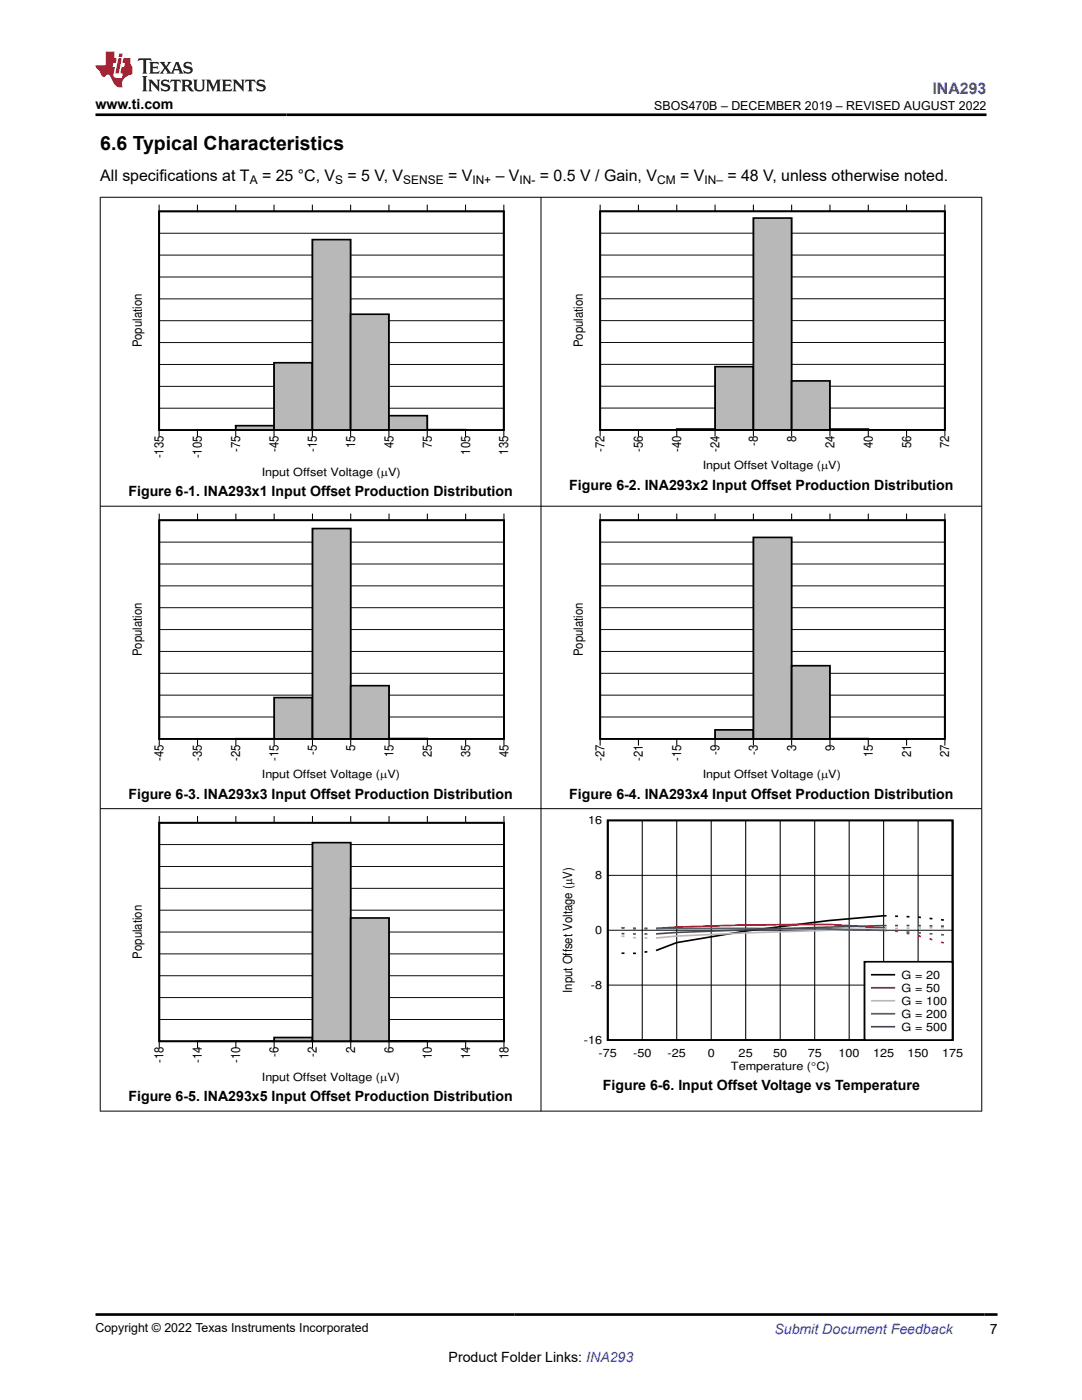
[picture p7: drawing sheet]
<svg xmlns="http://www.w3.org/2000/svg" width="216mm" height="279mm" viewBox="0 0 216 279" stroke-linecap="round" stroke-linejoin="round" font-family="sans-serif">
<path d="M31.8 42.2h68.7v43.6h-68.7zM39.4 85.8h7.6z" fill="none" stroke="#000" stroke-width=".35"/>
<g fill="none" stroke="#000" stroke-width=".2">
<path d="M31.8 40.8v1.4h68.7M31.8 59.6h68.7M31.8 55.3h68.7M31.8 50.9h68.7M31.8 46.5h68.7M39.4 40.8v1.4M47 40.8v1.4M54.7 40.8v1.4M62.3 40.8v1.4M70 40.8v1.4M77.6 40.8v1.4M85.3 40.8v1.4"/>
<path d="M92.9 40.8v1.4M100.5 40.8v1.4M31.8 77.1h68.7M31.8 72.7h68.7M31.8 68.4h68.7M31.8 64h68.7M31.8 81.5h68.7M39.4 85.8v1.4M47 85.8v1.4M54.7 85.8v1.4M62.3 85.8v1.4M70 85.8v1.4"/>
<path d="M77.6 85.8v1.4M85.3 85.8v1.4M92.9 85.8v1.4M100.5 85.8v1.4M100.5 85.8h-68.7v1.4"/>
</g>
<path d="M39.4 85.8h7.6" fill="none" stroke="#b8b8b8" stroke-width=".2"/>
<path d="M47 85h7.7v.8h-7.7z" fill-rule="evenodd" fill="#b8b8b8"/>
<path d="M47 85h7.7v.8h-7.7z" fill="none" stroke="#000" stroke-width=".35"/>
<path d="M54.7 72.4h7.6v13.4h-7.6z" fill-rule="evenodd" fill="#b8b8b8"/>
<path d="M54.7 72.4h7.6v13.4h-7.6z" fill="none" stroke="#000" stroke-width=".35"/>
<path d="M62.3 47.8h7.7v38h-7.7z" fill-rule="evenodd" fill="#b8b8b8"/>
<path d="M62.3 47.8h7.7v38h-7.7z" fill="none" stroke="#000" stroke-width=".35"/>
<path d="M70 62.7h7.6v23.1h-7.6z" fill-rule="evenodd" fill="#b8b8b8"/>
<path d="M70 62.7h7.6v23.1h-7.6z" fill="none" stroke="#000" stroke-width=".35"/>
<path d="M77.6 83h7.7v2.8h-7.7z" fill-rule="evenodd" fill="#b8b8b8"/>
<path d="M31.8 42.2h68.7v43.6h-68.7zM119.8 42.2h68.7v43.6h-68.7zM77.6 83h7.7v2.8h-7.7zM85.3 85.7l7.6 .1zM135 85.6h7.7v.2h-7.7z" fill="none" stroke="#000" stroke-width=".35"/>
<path d="M85.3 85.8h7.6M135 85.7h7.7" fill="none" stroke="#b8b8b8" stroke-width=".2"/>
<g fill="none" stroke="#000" stroke-width=".2">
<path d="M119.8 40.8v1.4h68.7v-1.4M119.8 59.6h68.7M119.8 55.3h68.7M119.8 50.9h68.7M119.8 46.5h68.7M127.4 40.8v1.4M135 40.8v1.4M142.7 40.8v1.4M150.3 40.8v1.4M158 40.8v1.4M165.6 40.8v1.4M173.3 40.8v1.4"/>
<path d="M180.9 40.8v1.4M119.8 77.1h68.7M119.8 72.7h68.7M119.8 68.3h68.7M119.8 64h68.7M119.8 87.1v-1.3h68.7v1.3M119.8 81.4h68.7M127.4 85.8v1.3M135 85.8v1.3M142.7 85.8v1.3M150.3 85.8v1.3M158 85.8v1.3"/>
<path d="M165.6 85.8v1.3M173.3 85.8v1.3M180.9 85.8v1.3"/>
</g>
<path d="M142.7 73.2h7.6v12.6h-7.6z" fill-rule="evenodd" fill="#b8b8b8"/>
<path d="M142.7 73.2h7.6v12.6h-7.6z" fill="none" stroke="#000" stroke-width=".35"/>
<path d="M150.3 43.5h7.7v42.3h-7.7z" fill-rule="evenodd" fill="#b8b8b8"/>
<path d="M150.3 43.5h7.7v42.3h-7.7z" fill="none" stroke="#000" stroke-width=".35"/>
<path d="M158 76h7.6v9.8h-7.6z" fill-rule="evenodd" fill="#b8b8b8"/>
<path d="M119.8 42.2h68.7v43.6h-68.7zM158 76h7.6v9.8h-7.6zM165.6 85.6h7.7v.2h-7.7zM31.8 103.8h68.8v43.7h-68.8zM47.1 147.4l7.6 .1z" fill="none" stroke="#000" stroke-width=".35"/>
<path d="M165.6 85.7h7.7M47.1 147.4h7.6" fill="none" stroke="#b8b8b8" stroke-width=".2"/>
<g fill="none" stroke="#000" stroke-width=".2">
<path d="M31.8 102.5v1.3h68.8v-1.3M31.8 116.9h68.8M31.8 112.6h68.8M31.8 108.2h68.8M39.4 102.5v1.3M47.1 102.5v1.3M54.7 102.5v1.3M62.4 102.5v1.3M70 102.5v1.3M77.6 102.5v1.3M85.3 102.5v1.3M92.9 102.5v1.3"/>
<path d="M31.8 138.7h68.8M31.8 134.4h68.8M31.8 130h68.8M31.8 125.6h68.8M31.8 121.3h68.8M31.8 148.8v-1.3h68.8v1.3M31.8 143.1h68.8M39.4 147.5v1.3M47.1 147.5v1.3M54.7 147.5v1.3M62.4 147.5v1.3M70 147.5v1.3"/>
<path d="M77.6 147.5v1.3M85.3 147.5v1.3M92.9 147.5v1.3"/>
</g>
<path d="M54.7 139.2h7.7v8.3h-7.7z" fill-rule="evenodd" fill="#b8b8b8"/>
<path d="M54.7 139.2h7.7v8.3h-7.7z" fill="none" stroke="#000" stroke-width=".35"/>
<path d="M62.4 105.5h7.6v42h-7.6z" fill-rule="evenodd" fill="#b8b8b8"/>
<path d="M62.4 105.5h7.6v42h-7.6z" fill="none" stroke="#000" stroke-width=".35"/>
<path d="M70 136.8h7.6v10.7h-7.6z" fill-rule="evenodd" fill="#b8b8b8"/>
<path d="M31.8 103.8h68.8v43.7h-68.8zM119.8 103.8h68.7v43.7h-68.7zM70 136.8h7.6v10.7h-7.6zM77.6 147.4l7.7 .1z" fill="none" stroke="#000" stroke-width=".35"/>
<path d="M77.6 147.4h7.7" fill="none" stroke="#b8b8b8" stroke-width=".2"/>
<g fill="none" stroke="#000" stroke-width=".2">
<path d="M119.8 102.5v1.3h68.7v-1.3M119.8 116.9h68.7M119.8 112.6h68.7M119.8 108.2h68.7M127.4 102.5v1.3M135 102.5v1.3M142.7 102.5v1.3M150.3 102.5v1.3M158 102.5v1.3M165.6 102.5v1.3M173.3 102.5v1.3M180.9 102.5v1.3"/>
<path d="M119.8 138.7h68.7M119.8 134.4h68.7M119.8 130h68.7M119.8 125.6h68.7M119.8 121.3h68.7M119.8 148.8v-1.3h68.7v1.3M119.8 143.1h68.7M127.4 147.5v1.3M135 147.5v1.3M142.7 147.5v1.3M150.3 147.5v1.3M158 147.5v1.3"/>
<path d="M165.6 147.5v1.3M173.3 147.5v1.3M180.9 147.5v1.3"/>
</g>
<path d="M142.7 145.7h7.6v1.8h-7.6z" fill-rule="evenodd" fill="#b8b8b8"/>
<path d="M142.7 145.7h7.6v1.8h-7.6z" fill="none" stroke="#000" stroke-width=".35"/>
<path d="M150.3 107.2h7.7v40.3h-7.7z" fill-rule="evenodd" fill="#b8b8b8"/>
<path d="M150.3 107.2h7.7v40.3h-7.7z" fill="none" stroke="#000" stroke-width=".35"/>
<path d="M158 132.9h7.6v14.6h-7.6z" fill-rule="evenodd" fill="#b8b8b8"/>
<path d="M119.8 103.8h68.7v43.7h-68.7zM158 132.9h7.6v14.6h-7.6zM165.6 147.4l7.7 .1zM173.3 147.5h7.6zM31.8 164.2h68.8v43.6h-68.8zM39.4 207.8h7.7zM47.1 207.8h7.6z" fill="none" stroke="#000" stroke-width=".35"/>
<path d="M165.6 147.4l15.3 .1M39.4 207.8h15.3" fill="none" stroke="#b8b8b8" stroke-width=".2"/>
<g fill="none" stroke="#000" stroke-width=".2">
<path d="M31.8 162.9v1.3h68.8v-1.3M31.8 177.3h68.8M31.8 172.9h68.8M31.8 168.6h68.8M39.4 162.9v1.3M47.1 162.9v1.3M54.7 162.9v1.3M62.4 162.9v1.3M70 162.9v1.3M77.6 162.9v1.3M85.3 162.9v1.3M92.9 162.9v1.3"/>
<path d="M31.8 199.1h68.8M31.8 194.7h68.8M31.8 190.4h68.8M31.8 186h68.8M31.8 181.6h68.8M31.8 209.2v-1.4h68.8v1.4M31.8 203.5h68.8M39.4 207.8v1.4M47.1 207.8v1.4M54.7 207.8v1.4M62.4 207.8v1.4M70 207.8v1.4"/>
<path d="M77.6 207.8v1.4M85.3 207.8v1.4M92.9 207.8v1.4"/>
</g>
<path d="M54.7 207.1h7.7v.7h-7.7z" fill-rule="evenodd" fill="#b8b8b8"/>
<path d="M54.7 207.1h7.7v.7h-7.7z" fill="none" stroke="#000" stroke-width=".35"/>
<path d="M62.4 168.2h7.6v39.6h-7.6z" fill-rule="evenodd" fill="#b8b8b8"/>
<path d="M62.4 168.2h7.6v39.6h-7.6z" fill="none" stroke="#000" stroke-width=".35"/>
<path d="M70 183.2h7.6v24.6h-7.6z" fill-rule="evenodd" fill="#b8b8b8"/>
<g fill="none" stroke="#000" stroke-width=".35">
<path d="M31.8 164.2h68.8v43.6h-68.8zM121.3 163.7h68.8v43.9h-68.8zM70 183.2h7.6v24.6h-7.6zM124 190.2h.6M126.9 190.2l-.6 .1M129.2 189.9l-.6 .1M130.9 189.7h.1M176.9 182.8a339.3 339.3 0 0 0-41.9 5.3l-4.1 1.6M178.6 182.9h.6M180.9 182.9l.6 .1M183.2 183l.6 .1M185.5 183.3l.6 .1"/>
<path d="M187.8 183.6h.5M77.6 207.8h7.7zM85.3 207.8h7.6z"/>
</g>
<path d="M77.6 207.8h15.3" fill="none" stroke="#b8b8b8" stroke-width=".2"/>
<path d="M121.3 174.7h68.8M128.2 163.7v43.9M135 163.7v43.9M141.9 163.7v43.9M148.8 163.7v43.9M155.7 163.7v43.9M162.6 163.7v43.9M169.4 163.7v43.9M176.3 163.7v43.9M183.2 163.7v43.9M121.3 196.6h68.8M121.3 185.6h68.8" fill="none" stroke="#000" stroke-width=".2"/>
<path d="M124 185.2h.6M126.3 185.3h.6M128.6 185.3h.6M130.9 185.3h.1M130.9 185.3l4.1-.3 13.8-.4 16.5-.1 11.6 .8M178.6 185.7l.6 .1M180.9 186.2l.6 .2M183.2 186.8l.6 .1M185.5 187.4l.6 .1M187.8 188l.5 .2" fill="none" stroke="#f00" stroke-width=".35"/>
<path d="M124 186.8l.6 .1M126.3 187.1l.6 .1M128.6 187.2h.6M130.9 187.2h.1M176.9 185.3l-28.1 .9-13.8 .6-4.1 .4M179.2 185.3h-.6M181.5 185.2h-.6M183.8 185.2h-.6M186.1 185.2h-.6M188.3 185.1h-.5" fill="none" stroke="#b8b8b8" stroke-width=".35"/>
<path d="M124 185.2h.6M126.3 185.2l.6 .1M128.6 185.3h.6M130.9 185.3h.1M130.9 185.3a1393.5 1393.5 0 0 1 46 .4M178.6 185.8l.6 .1M180.9 186h.6M183.2 186.2h.6M185.5 186.3l.6 .1M187.8 186.5l.5 .1" fill="none" stroke="#295c75" stroke-width=".35"/>
<path d="M124 186.3h.6M126.3 186.4h.6M129.2 186.4h-.6M130.9 186.4h.1M176.9 184.7h-.6a1597.3 1597.3 0 0 0-45.4 1.7M178.6 184.7h.6M180.9 184.7h.6M183.2 184.7h.6M185.5 184.8h.6M187.8 184.8h.5" fill="none" stroke="#68275f" stroke-width=".35"/>
<path d="M172.5 191.9h17.6v15.7h-17.6z" fill-rule="evenodd" fill="#fff"/>
<path d="M172.5 191.9h17.6v15.7h-17.6zM174 194.5h4.4" fill="none" stroke="#000" stroke-width=".35"/>
<path d="M174 197.1h4.4" fill="none" stroke="#f00" stroke-width=".35"/>
<path d="M174 199.7h4.4" fill="none" stroke="#b8b8b8" stroke-width=".35"/>
<path d="M174 202.3h4.4" fill="none" stroke="#295c75" stroke-width=".35"/>
<path d="M174 204.9h4.4" fill="none" stroke="#68275f" stroke-width=".35"/>
<path d="M19.9 39.4h176.1M20 39.3v182.5M107.9 39.3v182.5M195.9 39.3v182.5M19.9 101h176.1M19.9 161.4h176.1M19.9 221.7h176.1" fill="none" stroke="#000" stroke-width=".2"/>
<path d="M27.7 11.6l-.2 .6 .5-.2h.6v.1v2.2l-.2 .4h1l-.2-.4v-2.2v-.1h.5l.5 .2-.1-.6zM29.8 12.4l.2 .3v1.6l-.2 .4h1.9l.1-.6a1.08 1.08 0 0 1-1.3 .2v-.7h.6l.4 .2v-.7l-.4 .2h-.6v-.5l.2-.2a1 1 0 0 1 1 .3l-.1-.5zM31.8 12.4l1 1.1-1 1.2h.9l-.2-.2 .4-.8 .5 .8-.2 .2h1.6l-.2-.2 .1-.5h1l.1 .5-.1 .2h.9l-.2-.4-.8-1.9h-.5l-1 2.1-.8-1.1 .9-1h-.8l.2 .2-.5 .6-.3-.6 .1-.2zM35.2 12.8l.4 1h-.8zM36.8 12.5a.65 .65 0 0 0-.2 .7 .65 .65 0 0 0 .6 .5l.7 .1 .1 .3a.79 .79 0 0 1-.7 .4 .79 .79 0 0 1-.7-.5l.1 .7 .2-.1a.93 .93 0 0 0 1.1 0 .93 .93 0 0 0 .4-.9 1.46 1.46 0 0 0-1.2-.6l-.1-.3a1.09 1.09 0 0 1 1.2 .2l-.2-.6-.1 .1-.6-.2zM28.4 15.2l.2 .4v2.2l-.2 .4h1l-.2-.4v-2.2l.2-.4zM29.6 15.9l.2 .4v1.5l-.2 .4h.8l-.3-.4v-1.3l1.7 1.8v-2l.2-.4h-.8l.2 .2 .1 1.1-1.2-1.3zM32.3 16a.65 .65 0 0 0-.2 .8 .65 .65 0 0 0 .7 .4l.6 .2 .1 .2a.79 .79 0 0 1-.7 .4 .79 .79 0 0 1-.7-.5l.1 .7 .2-.1a.93 .93 0 0 0 1.1 .1 .93 .93 0 0 0 .4-1 1.46 1.46 0 0 0-1.2-.5l-.1-.4a1.09 1.09 0 0 1 1.2 .2l-.2-.6-.1 .1-.6-.1zM34.1 15.9l-.1 .6a.63 .63 0 0 1 .7-.3l.1 1.6-.3 .4h1l-.2-.4v-1.6a.66 .66 0 0 1 .8 .3l-.1-.6zM36.2 15.9l.2 .4v1.5l-.2 .4h.9l-.2-.2v-.7h.5l.1 .2a.79 .79 0 0 0 1.2 .6l-1-.9a.61 .61 0 0 0 .6-.6 .61 .61 0 0 0-.5-.7zM36.9 16.2h.2a.47 .47 0 0 1 .5 .1 .47 .47 0 0 1 .1 .5l-.2 .1-.6 .1zM38.5 15.9l.2 .2a2.27 2.27 0 0 0 .4 2 1.04 1.04 0 0 0 1.7-.7v-1.3l.2-.2h-.8l.2 .4v1.1a.6 .6 0 0 1-.6 .6 .6 .6 0 0 1-.6-.6v-1.1l.3-.4zM41.1 15.9l.2 .4v1.5l-.2 .4h.7l-.2-.4v-1.4l.9 1.9 .8-1.9v1.4l-.2 .4h1l-.3-.4v-1.5l.3-.4h-.8l-.7 1.5-.7-1.5zM44.3 15.9l.2 .4v1.5l-.2 .4h1.9l.1-.6a1.09 1.09 0 0 1-1.3 .2v-.7h.6l.4 .2v-.6l-.4 .2h-.6v-.6l.2-.1a1.01 1.01 0 0 1 1 .3l-.1-.6zM46.4 15.9l.3 .4v1.5l-.3 .4h.8l-.2-.4v-1.3l1.6 1.8v-2l.2-.4h-.7l.2 .2v1.1l-1.2-1.3zM49 15.9l-.1 .6a.63 .63 0 0 1 .8-.3v1.6l-.3 .4h1l-.2-.4v-1.6a.66 .66 0 0 1 .8 .3l-.1-.6zM51.4 16a.65 .65 0 0 0-.2 .8 .65 .65 0 0 0 .6 .4l.6 .2 .2 .2a.79 .79 0 0 1-.8 .4 .79 .79 0 0 1-.6-.5l.1 .7 .2-.1a.93 .93 0 0 0 1 .1 .93 .93 0 0 0 .5-1 1.46 1.46 0 0 0-1.3-.5l-.1-.4a1.09 1.09 0 0 1 1.3 .2l-.2-.6-.2 .1-.5-.1z" fill="#231f20"/>
<path d="M21.1 10.3v2.7h-2.1l.1 .4 .9 1a.95 .95 0 0 0 .9 .9 .59 .59 0 0 1 .6-.4 .59 .59 0 0 1 .5 .3l.4 .8a1.59 1.59 0 0 0 2.1 1.4 1.61 1.61 0 0 1 1-2.3l1-.3-.1-1.5a1.59 1.59 0 0 1-.4-1.7h-1.4l-.2 .9h.5l-.1 .9h-.5l-.2 .9v.3l.4 .1-.2 .9h-.6a.73 .73 0 0 1-1.1-.7l.3-1.5h-.5l.2-.9h.5l.2-.9h-.5v-1.3zM23.6 11.6l-.6 3.1h.7l.6-3.1zM23.8 10.7l-.1 .6h.7l.1-.6z" fill="#ed1c24"/>
<path d="M19 22.9h177.8M19.1 262.3h179.9" fill="none" stroke="#000" stroke-width=".53"/>
<text font-size="3.9" x="20" y="29.9">6.6 Typical Characteristics</text>
<text font-size="3.2" fill="#00f" x="186.1" y="18.7">INA293</text>
<g font-size="3.2">
<text x="20" y="36.1">All specifications at T</text>
<text x="52.3" y="36.1">= 25 °C, V</text>
<text x="69.4" y="36.1">= 5 V, V</text>
<text x="89.4" y="36.1">= V</text>
<text x="98.9" y="36.1">– V</text>
<text x="107.7" y="36.1">= 0.5 V / Gain, V</text>
<text x="135.7" y="36.1">= V</text>
<text x="145.1" y="36.1">= 48 V, unless otherwise noted.</text>
</g>
<g font-size="2.8">
<text x="19" y="21.8">www.ti.com</text>
<text x="25.6" y="99">Figure 6-1. INA293x1 Input Offset Production Distribution</text>
<text x="113.6" y="97.7">Figure 6-2. INA293x2 Input Offset Production Distribution</text>
<text x="25.6" y="159.4">Figure 6-3. INA293x3 Input Offset Production Distribution</text>
<text x="113.6" y="159.4">Figure 6-4. INA293x4 Input Offset Production Distribution</text>
<text x="25.6" y="219.7">Figure 6-5. INA293x5 Input Offset Production Distribution</text>
<text x="120.3" y="217.6">Figure 6-6. Input Offset Voltage vs Temperature</text>
<text x="197.5" y="266.1">7</text>
<text x="89.5" y="271.7">Product Folder Links: INA293</text>
</g>
<text font-size="2.8" fill="#00f" x="154.5" y="266.2">Submit Document Feedback</text>
<g font-size="2.5">
<text x="130.6" y="21.9">SBOS470B – DECEMBER 2019 – REVISED AUGUST 2022</text>
<text x="28.3" y="69.3" transform="rotate(-90 28.3 69.3)">Population</text>
<text x="116.3" y="69.3" transform="rotate(-90 116.3 69.3)">Population</text>
<text x="70.8" y="89.5" transform="rotate(-90 70.8 89.5)">15</text>
<text x="78.5" y="89.5" transform="rotate(-90 78.5 89.5)">45</text>
<text x="86.1" y="89.5" transform="rotate(-90 86.1 89.5)">75</text>
<text x="151.2" y="88.9" transform="rotate(-90 151.2 88.9)">-8</text>
<text x="158.8" y="88.2" transform="rotate(-90 158.8 88.2)">8</text>
<text x="166.5" y="89.4" transform="rotate(-90 166.5 89.4)">24</text>
<text x="174.1" y="89.4" transform="rotate(-90 174.1 89.4)">40</text>
<text x="181.8" y="89.4" transform="rotate(-90 181.8 89.4)">56</text>
<text x="189.4" y="89.4" transform="rotate(-90 189.4 89.4)">72</text>
<text x="32.6" y="91.5" transform="rotate(-90 32.6 91.5)">-135</text>
<text x="40.3" y="91.5" transform="rotate(-90 40.3 91.5)">-105</text>
<text x="47.9" y="90.2" transform="rotate(-90 47.9 90.2)">-75</text>
<text x="55.6" y="90.2" transform="rotate(-90 55.6 90.2)">-45</text>
<text x="63.2" y="90.2" transform="rotate(-90 63.2 90.2)">-15</text>
<text x="93.8" y="90.7" transform="rotate(-90 93.8 90.7)">105</text>
<text x="101.4" y="90.7" transform="rotate(-90 101.4 90.7)">135</text>
<text x="120.6" y="90.2" transform="rotate(-90 120.6 90.2)">-72</text>
<text x="128.3" y="90.2" transform="rotate(-90 128.3 90.2)">-56</text>
<text x="135.9" y="90.2" transform="rotate(-90 135.9 90.2)">-40</text>
<text x="143.6" y="90.2" transform="rotate(-90 143.6 90.2)">-24</text>
<text x="28.3" y="131" transform="rotate(-90 28.3 131)">Population</text>
<text x="116.3" y="131" transform="rotate(-90 116.3 131)">Population</text>
<text x="70.9" y="149.8" transform="rotate(-90 70.9 149.8)">5</text>
<text x="158.8" y="149.8" transform="rotate(-90 158.8 149.8)">3</text>
<text x="166.5" y="149.8" transform="rotate(-90 166.5 149.8)">9</text>
<text x="32.7" y="151.8" transform="rotate(-90 32.7 151.8)">-45</text>
<text x="40.3" y="151.8" transform="rotate(-90 40.3 151.8)">-35</text>
<text x="47.9" y="151.8" transform="rotate(-90 47.9 151.8)">-25</text>
<text x="55.6" y="151.8" transform="rotate(-90 55.6 151.8)">-15</text>
<text x="63.2" y="150.6" transform="rotate(-90 63.2 150.6)">-5</text>
<text x="78.5" y="151.1" transform="rotate(-90 78.5 151.1)">15</text>
<text x="86.2" y="151.1" transform="rotate(-90 86.2 151.1)">25</text>
<text x="93.8" y="151.1" transform="rotate(-90 93.8 151.1)">35</text>
<text x="101.4" y="151.1" transform="rotate(-90 101.4 151.1)">45</text>
<text x="120.6" y="151.8" transform="rotate(-90 120.6 151.8)">-27</text>
<text x="128.3" y="151.8" transform="rotate(-90 128.3 151.8)">-21</text>
<text x="135.9" y="151.8" transform="rotate(-90 135.9 151.8)">-15</text>
<text x="143.6" y="150.6" transform="rotate(-90 143.6 150.6)">-9</text>
<text x="151.2" y="150.6" transform="rotate(-90 151.2 150.6)">-3</text>
<text x="174.1" y="151.1" transform="rotate(-90 174.1 151.1)">15</text>
<text x="181.8" y="151.1" transform="rotate(-90 181.8 151.1)">21</text>
<text x="189.4" y="151.1" transform="rotate(-90 189.4 151.1)">27</text>
<text x="28.3" y="191.3" transform="rotate(-90 28.3 191.3)">Population</text>
<text x="114.2" y="198.2" transform="rotate(-90 114.2 198.2)">Input Offset Voltage (PV)</text>
<text x="32.7" y="212.2" transform="rotate(-90 32.7 212.2)">-18</text>
<text x="40.3" y="212.2" transform="rotate(-90 40.3 212.2)">-14</text>
<text x="47.9" y="212.2" transform="rotate(-90 47.9 212.2)">-10</text>
<text x="55.6" y="210.9" transform="rotate(-90 55.6 210.9)">-6</text>
<text x="63.2" y="210.9" transform="rotate(-90 63.2 210.9)">-2</text>
<text x="70.9" y="210.2" transform="rotate(-90 70.9 210.2)">2</text>
<text x="78.5" y="210.2" transform="rotate(-90 78.5 210.2)">6</text>
<text x="86.2" y="211.4" transform="rotate(-90 86.2 211.4)">10</text>
<text x="93.8" y="211.4" transform="rotate(-90 93.8 211.4)">14</text>
<text x="101.4" y="211.4" transform="rotate(-90 101.4 211.4)">18</text>
<text x="19" y="265.9">Copyright © 2022 Texas Instruments Incorporated</text>
</g>
<g font-size="2.4">
<text x="49.8" y="36.7">A</text>
<text x="66.9" y="36.7">S</text>
<text x="80.4" y="36.7">SENSE</text>
<text x="94.3" y="36.7">IN+</text>
<text x="103.7" y="36.7">IN-</text>
<text x="131.1" y="36.7">CM</text>
<text x="140.6" y="36.7">IN–</text>
</g>
<g font-size="2.3">
<text x="52.2" y="94.9">Input Offset Voltage (PV)</text>
<text x="140.2" y="93.6">Input Offset Voltage (PV)</text>
<text x="52.3" y="155.3">Input Offset Voltage (PV)</text>
<text x="140.2" y="155.3">Input Offset Voltage (PV)</text>
<text x="117.4" y="164.5">16</text>
<text x="118.8" y="175.4">8</text>
<text x="118.8" y="186.4">0</text>
<text x="117.9" y="197.3">-8</text>
<text x="179.9" y="195.3">G = 20</text>
<text x="179.9" y="197.9">G = 50</text>
<text x="179.9" y="200.5">G = 100</text>
<text x="179.9" y="203.1">G = 200</text>
<text x="116.5" y="208.3">-16</text>
<text x="179.9" y="205.7">G = 500</text>
<text x="52.3" y="215.6">Input Offset Voltage (PV)</text>
<text x="119.5" y="210.9">-75</text>
<text x="126.3" y="210.9">-50</text>
<text x="133.2" y="210.9">-25</text>
<text x="141.2" y="210.9">0</text>
<text x="145.8" y="213.5">Temperature (qC)</text>
<text x="147.4" y="210.9">25</text>
<text x="154.3" y="210.9">50</text>
<text x="161.2" y="210.9">75</text>
<text x="167.3" y="210.9">100</text>
<text x="174.2" y="210.9">125</text>
<text x="181.1" y="210.9">150</text>
<text x="188" y="210.9">175</text>
</g>
</svg>
